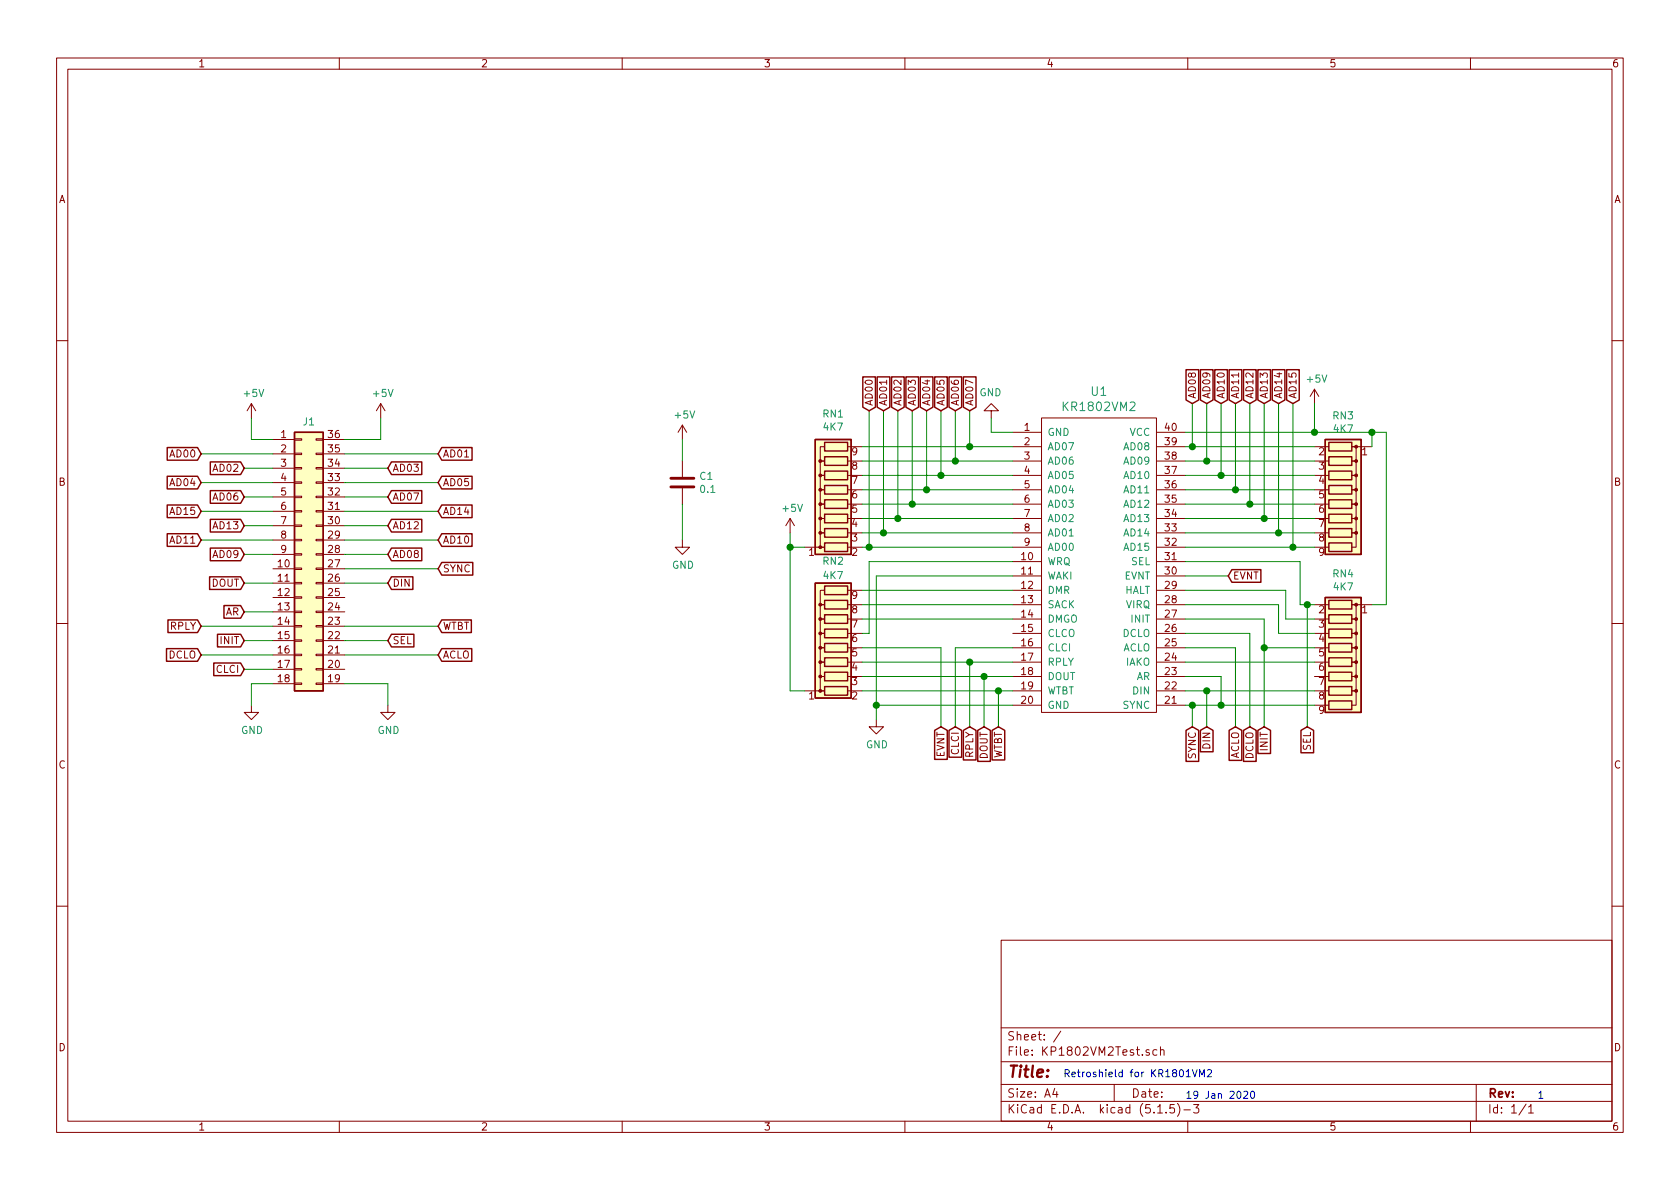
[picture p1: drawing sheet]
<svg xmlns="http://www.w3.org/2000/svg" width="297mm" height="210mm" viewBox="0 0 297 210" stroke-linecap="round" stroke-linejoin="round" font-family="sans-serif">
<g fill="none" stroke="#840000" stroke-width=".18">
<path d="M10 10.3h277v189.9h-277zM12 12.2h273v186.1h-273zM60 10.3v1.9M110 10.3v1.9M160 10.3v1.9M210 10.3v1.9M260 10.3v1.9M10 60.2h2M44.4 71.4l-.7 1.2M44.4 71.4v2.5M44.4 71.4l.8 1.2M48.3 77.7h3.8"/>
<path d="M52.1 77.6h1.2v.2h-1.2zM55.9 77.6h1.2v.2h-1.2zM57.1 77.7h3.9M67.3 71.4l-.8 1.2M67.3 71.4v2.5M67.3 71.4l.8 1.2M120.6 75.2v2.5M120.6 75.2l-.7 1.2M120.6 75.2l.8 1.2M145.8 79h-.8v2.5h.8h-.8v2.6h.8h-.8v2.5h.8h-.8v2.5h.8h-.8v2.6h.8h-.8v2.5h.8h-.8v2.6h.8h-3.6M149.9 79h2.5M175.3 72.6h1.2l-1.2-1.2-1.3 1.2h1.3v1.3"/>
<path d="M179.1 79h5M179.1 76.4h5M184.1 73.9h20.4v52.1h-20.4zM204.5 79h5M204.5 76.4h5M232.4 79h2.5M232.4 68.8l-.8 1.3M232.4 68.8v2.6M232.4 68.8l.8 1.3M242.6 79h-3.6h.8v2.5h-.8h.8v2.6h-.8h.8v2.5h-.8h.8v2.5h-.8h.8v2.6h-.8h.8v2.5h-.8h.8v2.6h-.8M285 60.2h2M48.3 80.3h3.8"/>
<path d="M48.3 98h3.8M48.3 95.5h3.8M48.3 82.8h3.8M48.3 93h3.8M48.3 90.4h3.8M48.3 87.9h3.8M48.3 85.3h3.8M52.1 95.4h1.2v.2h-1.2zM52.1 92.8h1.2v.3h-1.2zM52.1 90.3h1.2v.2h-1.2zM52.1 87.8h1.2v.2h-1.2zM52.1 97.9h1.2v.3h-1.2z"/>
<path d="M52.1 85.2h1.2v.3h-1.2zM52.1 82.7h1.2v.2h-1.2zM52.1 80.1h1.2v.3h-1.2zM55.9 95.4h1.2v.2h-1.2zM55.9 92.8h1.2v.3h-1.2zM55.9 90.3h1.2v.2h-1.2zM55.9 87.8h1.2v.2h-1.2zM55.9 97.9h1.2v.3h-1.2zM55.9 85.2h1.2v.3h-1.2zM55.9 82.7h1.2v.2h-1.2zM55.9 80.1h1.2v.3h-1.2zM57.1 80.3h3.9"/>
<path d="M57.1 98h3.9M57.1 95.5h3.9M57.1 82.8h3.9M57.1 93h3.9M57.1 90.4h3.9M57.1 87.9h3.9M57.1 85.3h3.9M120.6 95.5v1.3h1.3l-1.3 1.2-1.2-1.2h1.2M120.6 81.5v2.8M120.6 86.4v2.7M139.7 91.7l-.8 1.3M139.7 91.7v2.5"/>
<path d="M139.7 91.7l.8 1.3M149.9 81.5h2.5M149.9 84.1h2.5M149.9 86.6h2.5M149.9 89.1h2.5M149.9 91.7h2.5M149.9 94.2h2.5M149.9 96.8h2.5M179.1 81.5h5M179.1 84.1h5M179.1 86.6h5M179.1 89.1h5"/>
<path d="M179.1 91.7h5M179.1 94.2h5M179.1 96.8h5M179.1 99.3h5M204.5 81.5h5M204.5 84.1h5M204.5 86.6h5M204.5 89.1h5M204.5 91.7h5M204.5 94.2h5M204.5 96.8h5M204.5 99.3h5"/>
<path d="M232.4 81.5h2.5M232.4 84.1h2.5M232.4 86.6h2.5M232.4 89.1h2.5M232.4 91.7h2.5M232.4 94.2h2.5M232.4 96.8h2.5M10 110.3h2M48.3 100.6h3.8M48.3 103.1h3.8M48.3 105.7h3.8M48.3 108.2h3.8"/>
<path d="M48.3 110.7h3.8M48.3 113.3h3.8M48.3 115.8h3.8M48.3 118.4h3.8M52.1 103h1.2v.2h-1.2zM52.1 105.5h1.2v.3h-1.2zM52.1 108.1h1.2v.2h-1.2zM52.1 110.6h1.2v.3h-1.2zM52.1 113.2h1.2v.2h-1.2zM52.1 115.7h1.2v.2h-1.2zM52.1 118.2h1.2v.3h-1.2zM52.1 100.5h1.2v.2h-1.2z"/>
<path d="M55.9 103h1.2v.2h-1.2zM55.9 105.5h1.2v.3h-1.2zM55.9 108.1h1.2v.2h-1.2zM55.9 110.6h1.2v.3h-1.2zM55.9 113.2h1.2v.2h-1.2zM55.9 115.7h1.2v.2h-1.2zM55.9 118.2h1.2v.3h-1.2zM55.9 100.5h1.2v.2h-1.2zM57.1 100.6h3.9M57.1 103.1h3.9M57.1 105.7h3.9M57.1 108.2h3.9"/>
<path d="M57.1 110.7h3.9M57.1 113.3h3.9M57.1 115.8h3.9M57.1 118.4h3.9M145.8 104.4h-.8v2.5h.8h-.8v2.6h.8h-.8v2.5h.8h-.8v2.5h.8h-.8v2.6h.8h-.8v2.5h.8h-.8v2.6h.8h-3.6M149.9 106.9h2.5M149.9 109.5h2.5M149.9 112h2.5M149.9 114.5h2.5M149.9 117.1h2.5M149.9 119.6h2.5M149.9 104.4h2.5"/>
<path d="M179.1 106.9h5M179.1 109.5h5M179.1 112h5M179.1 114.5h5M179.1 117.1h5M179.1 119.6h5M179.1 104.4h5M179.1 101.8h5M204.5 106.9h5M204.5 109.5h5M204.5 112h5M204.5 114.5h5"/>
<path d="M204.5 117.1h5M204.5 119.6h5M204.5 104.4h5M204.5 101.8h5M232.4 106.9h2.5M232.4 109.5h2.5M232.4 112h2.5M232.4 114.5h2.5M232.4 117.1h2.5M232.4 119.6h2.5M242.6 106.9h-3.6h.8v2.6h-.8h.8v2.5h-.8h.8v2.5h-.8h.8v2.6h-.8h.8v2.5h-.8h.8v2.6h-.8h.8v2.5h-.8M285 110.3h2"/>
<path d="M44.4 124.7v1.3h1.3l-1.3 1.2-1.2-1.2h1.2M48.3 120.9h3.8M52.1 120.8h1.2v.2h-1.2zM55.9 120.8h1.2v.2h-1.2zM57.1 120.9h3.9M68.6 124.7v1.3h1.2l-1.2 1.2-1.3-1.2h1.3M149.9 122.2h2.5M154.9 127.2v1.3h1.3l-1.3 1.3-1.2-1.3h1.2M179.1 122.2h5M179.1 124.7h5M204.5 122.2h5M204.5 124.7h5"/>
<path d="M232.4 122.2h2.5M232.4 124.7h2.5M10 160.2h2M177 166.3h108v32h-108zM285 160.2h2M60 198.3v1.9M110 198.3v1.9M160 198.3v1.9M177 194.8h108M177 191.8h108M177 187.8h108M177 181.8h108"/>
<path d="M186.5 192.5l-.4 1h1M186.8 193v1M187.6 182.3l-1.3 2M197 191.8v3M203.2 185.7l-.4-.1-.2 .2 .1 .2 .5 .2v.3h-.6M204.5 185.7l-.4-.1-.3 .3 .2 .6h.5M204.7 196.8h.8M205.2 185.7l.2-.1 .4 .1v.9M205.2 185.1v1.5M206.2 196.7v.1M207.6 195.3h-.7l-.1 .7 .2-.1 .5 .1 .2 .2-.1 .5-.2 .1-.6-.1M208.2 195.1a1.71 1.71 0 0 1 0 2.3"/>
<path d="M209.3 196.3h1.2M210 198.3v1.9M211 195.3h1l-.5 .6 .4 .1v.7l-.2 .1-.7-.1M260 198.3v1.9M261 191.8v6.5M269.8 195.2l-1.2 2M270.3 195.8l.4-.5v1.5M270.3 196.8h.8"/>
</g>
<path d="M118.6 86.1h4.1M118.6 84.6h4.1" fill="none" stroke="#840000" stroke-width=".51"/>
<g fill="#ffffc2" stroke="#ffffc2" stroke-width=".18">
<path d="M234.3 105.7h6.4v20.3h-6.4z"/>
<path d="M234.3 77.7h6.4v20.3h-6.4z"/>
<path d="M144.1 103.1h6.4v20.3h-6.4z"/>
<path d="M144.1 77.7h6.4v20.3h-6.4z"/>
<path d="M52.1 76.4h5v45.8h-5z"/>
</g>
<g fill="none" stroke="#840000" stroke-width=".25">
<path d="M29.6 79.1h5.3l.7 1.2-.7 1.1h-5.3zM52.1 76.4h5v45.8h-5zM78.1 79.1h5.4v2.3h-5.4l-.6-1.1zM144.1 77.7h6.4v20.3h-6.4zM145.8 78.2h4.1v1.6h-4.1zM152.6 66.6h2.2v5.4l-1.1 .6-1.1-.6zM155.1 66.6h2.2v5.4l-1.1 .6-1.1-.6zM157.6 66.6h2.3v5.4l-1.2 .6-1.1-.6zM160.2 66.6h2.2v5.4l-1.1 .6-1.1-.6zM162.7 66.6h2.2v5.4l-1.1 .6-1.1-.6zM165.3 66.6h2.2v5.4l-1.1 .6-1.1-.6zM167.8 66.6h2.2v5.4l-1.1 .6-1.1-.6z"/>
<path d="M170.3 66.6h2.3v5.4l-1.2 .6-1.1-.6zM209.7 65.4h2.2v5.3l-1.1 .7-1.1-.7zM212.2 65.4h2.3v5.3l-1.1 .7-1.2-.7zM214.8 65.4h2.2v5.3l-1.1 .7-1.1-.7zM217.3 65.4h2.3v5.3l-1.2 .7-1.1-.7zM219.9 65.4h2.2v5.3l-1.1 .7-1.1-.7zM222.4 65.4h2.2v5.3l-1.1 .7-1.1-.7zM224.9 65.4h2.3v5.3l-1.1 .7-1.2-.7zM227.5 65.4h2.2v5.3l-1.1 .7-1.1-.7zM234.3 77.7h6.4v20.3h-6.4zM234.9 78.2h4.1v1.6h-4.1zM29.6 94.4h5.3l.7 1.1-.7 1.1h-5.3z"/>
<path d="M29.6 89.3h5.3l.7 1.1-.7 1.1h-5.3zM29.6 84.2h5.3l.7 1.1-.7 1.2h-5.3zM37.2 96.9h5.3l.7 1.1-.7 1.2h-5.3zM37.2 91.8h5.3l.7 1.2-.7 1.1h-5.3zM37.2 86.8h5.3l.7 1.1-.7 1.1h-5.3zM37.2 81.7h5.3l.7 1.1-.7 1.1h-5.3zM69.2 91.8h5.4v2.3h-5.4l-.6-1.1zM69.2 81.7h5.4v2.2h-5.4l-.6-1.1zM69.2 86.8h5.4v2.2h-5.4l-.6-1.1zM69.2 96.9h5.4v2.3h-5.4l-.6-1.2zM78.1 84.2h5.4v2.3h-5.4l-.6-1.2zM78.1 89.3h5.4v2.2h-5.4l-.6-1.1z"/>
<path d="M78.1 94.4h5.4v2.2h-5.4l-.6-1.1zM78.1 99.5h5.5v2.2h-5.5l-.6-1.1zM145.8 96h4.1v1.5h-4.1zM145.8 93.5h4.1v1.5h-4.1zM145.8 90.9h4.1v1.6h-4.1zM145.8 88.4h4.1v1.5h-4.1zM145.8 85.8h4.1v1.6h-4.1zM145.8 83.3h4.1v1.5h-4.1zM145.8 80.8h4.1v1.5h-4.1zM234.9 80.8h4.1v1.5h-4.1zM234.9 83.3h4.1v1.5h-4.1zM234.9 85.8h4.1v1.6h-4.1z"/>
<path d="M234.9 88.4h4.1v1.5h-4.1zM234.9 90.9h4.1v1.6h-4.1zM234.9 93.5h4.1v1.5h-4.1zM234.9 96h4.1v1.5h-4.1zM29.4 114.7h5.5l.7 1.1-.7 1.1h-5.5zM29.7 109.6h5.2l.7 1.1-.7 1.2h-5.2zM37.1 102h5.4l.7 1.1-.7 1.1h-5.4zM37.8 117.2h4.7l.7 1.2-.7 1.1h-4.7zM38.5 112.2h4l.7 1.1-.7 1.1h-4zM39.6 107.1h2.9l.7 1.1-.7 1.1h-2.9zM69.2 112.2h4v2.2h-4l-.6-1.1zM69.2 102h3.8v2.2h-3.8l-.6-1.1z"/>
<path d="M78.1 114.7h5.3v2.2h-5.3l-.6-1.1zM78.1 109.6h5.2v2.3h-5.2l-.6-1.2zM144.1 103.1h6.4v20.3h-6.4zM145.8 118.9h4.1v1.5h-4.1zM145.8 116.3h4.1v1.6h-4.1zM145.8 113.8h4.1v1.5h-4.1zM145.8 111.2h4.1v1.6h-4.1zM145.8 108.7h4.1v1.5h-4.1zM145.8 106.2h4.1v1.5h-4.1zM145.8 103.6h4.1v1.6h-4.1zM217.8 100.7h5.1v2.3h-5.1l-.6-1.2zM234.3 105.7h6.4v20.3h-6.4z"/>
<path d="M234.9 106.2h4.1v1.5h-4.1zM234.9 108.7h4.1v1.5h-4.1zM234.9 111.2h4.1v1.6h-4.1zM234.9 113.8h4.1v1.5h-4.1zM234.9 116.3h4.1v1.6h-4.1zM234.9 118.9h4.1v1.5h-4.1zM145.8 121.4h4.1v1.5h-4.1zM165.3 129.2l1.1-.7 1.1 .7v5.1h-2.2zM167.8 129.2l1.1-.7 1.1 .7v4.7h-2.2zM170.3 129.2l1.1-.7 1.2 .7v5.2h-2.3zM172.9 129.2l1.1-.7 1.1 .7v5.4h-2.2zM175.4 129.2l1.1-.7 1.1 .7v5.2h-2.2z"/>
<path d="M209.7 129.2l1.1-.7 1.1 .7v5.4h-2.2zM212.2 129.2l1.2-.7 1.1 .7v3.7h-2.3zM217.3 129.2l1.1-.7 1.2 .7v5.3h-2.3zM219.9 129.2l1.1-.7 1.1 .7v5.4h-2.2zM222.4 129.2l1.1-.7 1.1 .7v4h-2.2zM230 129.2l1.1-.7 1.2 .7v3.9h-2.3zM234.9 121.4h4.1v1.5h-4.1zM234.9 123.9h4.1v1.6h-4.1z"/>
</g>
<g fill="#840000" stroke="#840000" stroke-width=".18">
<circle cx="239.8" cy="106.9" r=".25"/>
<circle cx="239.8" cy="109.5" r=".25"/>
<circle cx="239.8" cy="112" r=".25"/>
<circle cx="239.8" cy="114.5" r=".25"/>
<circle cx="239.8" cy="117.1" r=".25"/>
<circle cx="239.8" cy="119.6" r=".25"/>
<circle cx="239.8" cy="122.2" r=".25"/>
<circle cx="239.8" cy="79" r=".25"/>
<circle cx="239.8" cy="81.5" r=".25"/>
<circle cx="239.8" cy="84.1" r=".25"/>
<circle cx="239.8" cy="86.6" r=".25"/>
<circle cx="239.8" cy="89.1" r=".25"/>
<circle cx="239.8" cy="91.7" r=".25"/>
<circle cx="239.8" cy="94.2" r=".25"/>
<circle cx="145" cy="122.2" r=".25"/>
<circle cx="145" cy="119.6" r=".25"/>
<circle cx="145" cy="117.1" r=".25"/>
<circle cx="145" cy="114.5" r=".25"/>
<circle cx="145" cy="112" r=".25"/>
<circle cx="145" cy="109.5" r=".25"/>
<circle cx="145" cy="106.9" r=".25"/>
<circle cx="145" cy="96.8" r=".25"/>
<circle cx="145" cy="94.2" r=".25"/>
<circle cx="145" cy="91.7" r=".25"/>
<circle cx="145" cy="89.1" r=".25"/>
<circle cx="145" cy="86.6" r=".25"/>
<circle cx="145" cy="84.1" r=".25"/>
<circle cx="145" cy="81.5" r=".25"/>
</g>
<g fill="none" stroke="#008400" stroke-width=".18">
<path d="M44.4 73.9v3.8h3.9M67.3 73.9v3.8h-6.3M120.6 77.7v3.8M152.4 79h26.7M153.7 72.6v24.2M156.2 72.6v21.6M158.7 72.6v19.1M161.3 72.6v16.5M163.8 72.6v14M166.4 72.6v11.5M168.9 72.6v8.9M171.4 72.6v6.4"/>
<path d="M175.3 73.9v2.5h3.8M209.5 76.4h35.6v30.5h-2.5M209.5 79h22.9M210.8 71.4v7.6M213.4 71.4v10.1M215.9 71.4v12.7M218.4 71.4v15.2M221 71.4v17.7M223.5 71.4v20.3M226.1 71.4v22.8M228.6 71.4v25.4M232.4 71.4v5"/>
<path d="M242.6 76.4v2.6M35.6 80.3h12.7M35.6 85.3h12.7M35.6 95.5h12.7M35.6 90.4h12.7M43.2 82.8h5.1M43.2 98h5.1M43.2 93h5.1M43.2 87.9h5.1M61 80.3h16.5M61 82.8h7.6M61 85.3h16.5"/>
<path d="M61 98h7.6M61 95.5h16.5M61 93h7.6M61 90.4h16.5M61 87.9h7.6M120.6 89.1v6.4M139.7 96.8h2.5M139.7 94.2v28h2.5M152.4 96.8h26.7M152.4 94.2h26.7M152.4 81.5h26.7M152.4 91.7h26.7"/>
<path d="M152.4 84.1h26.7M152.4 86.6h26.7M152.4 89.1h26.7M179.1 99.3h-25.4v12.7h-1.3M209.5 96.8h22.9M209.5 94.2h22.9M209.5 99.3h20.4v7.6h2.5M209.5 81.5h22.9M209.5 91.7h22.9M209.5 84.1h22.9M209.5 86.6h22.9M209.5 89.1h22.9"/>
<path d="M35.6 115.8h12.7M35.6 110.7h12.7M43.2 103.1h5.1M43.2 118.4h5.1M43.2 113.3h5.1M43.2 108.2h5.1M61 103.1h7.6M61 100.6h16.5M61 115.8h16.5M61 113.3h7.6M61 110.7h16.5M152.4 114.5h14v14"/>
<path d="M152.4 106.9h26.7M152.4 119.6h26.7M152.4 117.1h26.7M152.4 104.4h26.7M152.4 109.5h26.7M171.4 117.1v11.4M174 119.6v8.9M179.1 114.5h-10.2v14M179.1 101.8h-24.2v25.4M209.5 109.5h14v19M209.5 114.5h8.9v14M209.5 106.9h16.6v5.1h6.3"/>
<path d="M209.5 119.6h6.4v5.1M209.5 117.1h22.9M209.5 101.8h7.7M209.5 104.4h17.8v5.1h5.1M209.5 112h11.5v16.5M223.5 114.5h8.9M231.1 106.9v21.6M48.3 120.9h-3.9v3.8M61 120.9h7.6v3.8M152.4 122.2h26.7M154.9 124.7h24.2M176.5 122.2v6.3"/>
<path d="M209.5 124.7h22.9M209.5 122.2h22.9M210.8 124.7v3.8M213.4 122.2v6.3"/>
</g>
<path d="M210.8 189.1l.5 1.3 .4-1.3M212.1 190.4v-1.3l.4 1 .4-1v1.3M213.5 189.3l.5-.2 .2 .4-.1 .2-.7 .7h.8M219.9 193.1l.5-.1 .2 .3-.8 .9h.8M221.2 193.1l.2-.1a.69 .69 0 0 1 .4 .6 .69 .69 0 0 1-.4 .6l-.2-.2-.1-.3z" fill="none" stroke="#0000c2" stroke-width=".18"/>
<g fill="#008400" stroke="#008400" stroke-width=".25">
<circle cx="228.6" cy="96.8" r=".51"/>
<circle cx="139.7" cy="96.8" r=".51"/>
<circle cx="154.9" cy="124.7" r=".51"/>
<circle cx="232.4" cy="76.4" r=".51"/>
<circle cx="242.6" cy="76.4" r=".51"/>
<circle cx="215.9" cy="124.7" r=".51"/>
<circle cx="210.8" cy="79" r=".51"/>
<circle cx="213.4" cy="81.5" r=".51"/>
<circle cx="215.9" cy="84.1" r=".51"/>
<circle cx="218.4" cy="86.6" r=".51"/>
<circle cx="221" cy="89.1" r=".51"/>
<circle cx="223.5" cy="91.7" r=".51"/>
<circle cx="226.1" cy="94.2" r=".51"/>
<circle cx="223.5" cy="114.5" r=".51"/>
<circle cx="171.5" cy="117.1" r=".51"/>
<circle cx="171.5" cy="79" r=".51"/>
<circle cx="168.9" cy="81.5" r=".51"/>
<circle cx="166.4" cy="84.1" r=".51"/>
<circle cx="163.8" cy="86.6" r=".51"/>
<circle cx="161.3" cy="89.1" r=".51"/>
<circle cx="158.8" cy="91.7" r=".51"/>
<circle cx="156.2" cy="94.2" r=".51"/>
<circle cx="153.7" cy="96.8" r=".51"/>
<circle cx="210.8" cy="124.7" r=".51"/>
<circle cx="213.4" cy="122.2" r=".51"/>
<circle cx="231.1" cy="106.9" r=".51"/>
<circle cx="176.5" cy="122.2" r=".51"/>
<circle cx="174" cy="119.6" r=".51"/>
</g>
<text font-size="2.8" fill="#840000" x="178" y="190.5">Title:</text>
<g font-size="2.1" fill="#008484">
<text x="193" y="70">U1</text>
<text x="188.2" y="72.7">KR1802VM2</text>
</g>
<g font-size="2.1" fill="#840000">
<text x="178" y="184">Sheet: /</text>
<text x="178" y="186.7">File: KP1802VM2Test.sch</text>
<text x="178" y="196.9">KiCad E.D.A. kicad (5.1.5)-3</text>
<text x="178" y="194.1">Size: A4</text>
<text x="200" y="194.1">Date:</text>
<text x="263" y="194.1">Rev:</text>
<text x="263" y="196.9">Id: 1/1</text>
</g>
<g font-size="1.8" fill="#840000">
<text x="35" y="11.9">1</text>
<text x="85" y="11.9">2</text>
<text x="135" y="11.9">3</text>
<text x="185" y="11.9">4</text>
<text x="235" y="11.9">5</text>
<text x="285" y="11.9">6</text>
<text x="10.4" y="35.9">A</text>
<text x="285.4" y="35.9">A</text>
<text x="154.3" y="71.9" transform="rotate(-90 154.3 71.9)">AD00</text>
<text x="156.8" y="71.9" transform="rotate(-90 156.8 71.9)">AD01</text>
<text x="159.4" y="71.9" transform="rotate(-90 159.4 71.9)">AD02</text>
<text x="161.9" y="71.9" transform="rotate(-90 161.9 71.9)">AD03</text>
<text x="164.5" y="71.9" transform="rotate(-90 164.5 71.9)">AD04</text>
<text x="167" y="71.9" transform="rotate(-90 167 71.9)">AD05</text>
<text x="169.5" y="71.9" transform="rotate(-90 169.5 71.9)">AD06</text>
<text x="172.1" y="71.9" transform="rotate(-90 172.1 71.9)">AD07</text>
<text x="211.5" y="70.6" transform="rotate(-90 211.5 70.6)">AD08</text>
<text x="214" y="70.6" transform="rotate(-90 214 70.6)">AD09</text>
<text x="216.5" y="70.6" transform="rotate(-90 216.5 70.6)">AD10</text>
<text x="219.1" y="70.6" transform="rotate(-90 219.1 70.6)">AD11</text>
<text x="221.6" y="70.6" transform="rotate(-90 221.6 70.6)">AD12</text>
<text x="224.2" y="70.6" transform="rotate(-90 224.2 70.6)">AD13</text>
<text x="226.7" y="70.6" transform="rotate(-90 226.7 70.6)">AD14</text>
<text x="229.2" y="70.6" transform="rotate(-90 229.2 70.6)">AD15</text>
<text x="49.7" y="77.5">1</text>
<text x="58.1" y="77.5">36</text>
<text x="181.1" y="76.2">1</text>
<text x="206" y="76.2">40</text>
<text x="30.3" y="80.9">AD00</text>
<text x="37.9" y="83.4">AD02</text>
<text x="49.7" y="80">2</text>
<text x="49.7" y="82.5">3</text>
<text x="58.1" y="82.5">34</text>
<text x="58.1" y="80">35</text>
<text x="69.4" y="83.4">AD03</text>
<text x="78.3" y="80.9">AD01</text>
<text x="150.6" y="83.1">8</text>
<text x="150.6" y="80.5">9</text>
<text x="181.1" y="78.7">2</text>
<text x="181.1" y="81.3">3</text>
<text x="181.1" y="83.8">4</text>
<text x="206" y="83.8">37</text>
<text x="206" y="81.3">38</text>
<text x="206" y="78.7">39</text>
<text x="233.2" y="80.5">2</text>
<text x="233.2" y="83.1">3</text>
<text x="240.8" y="80.5">1</text>
<text x="10.4" y="85.9">B</text>
<text x="30.3" y="86">AD04</text>
<text x="37.9" y="88.5">AD06</text>
<text x="49.7" y="85.1">4</text>
<text x="49.7" y="87.6">5</text>
<text x="58.1" y="87.6">32</text>
<text x="58.1" y="85.1">33</text>
<text x="69.4" y="88.5">AD07</text>
<text x="78.3" y="86">AD05</text>
<text x="150.6" y="88.1">6</text>
<text x="150.6" y="85.6">7</text>
<text x="181.1" y="86.4">5</text>
<text x="181.1" y="88.9">6</text>
<text x="206" y="88.9">35</text>
<text x="206" y="86.4">36</text>
<text x="233.2" y="85.6">4</text>
<text x="233.2" y="88.1">5</text>
<text x="285.4" y="85.9">B</text>
<text x="30.3" y="91.1">AD15</text>
<text x="37.9" y="93.6">AD13</text>
<text x="49.7" y="90.2">6</text>
<text x="49.7" y="92.7">7</text>
<text x="49.7" y="95.2">8</text>
<text x="58.1" y="95.2">29</text>
<text x="58.1" y="92.7">30</text>
<text x="58.1" y="90.2">31</text>
<text x="69.4" y="93.6">AD12</text>
<text x="78.3" y="91.1">AD14</text>
<text x="150.6" y="95.8">3</text>
<text x="150.6" y="93.2">4</text>
<text x="150.6" y="90.7">5</text>
<text x="181.1" y="91.4">7</text>
<text x="181.1" y="94">8</text>
<text x="206" y="94">33</text>
<text x="206" y="91.4">34</text>
<text x="233.2" y="90.7">6</text>
<text x="233.2" y="93.2">7</text>
<text x="233.2" y="95.8">8</text>
<text x="30.3" y="96.1">AD11</text>
<text x="37.9" y="98.7">AD09</text>
<text x="49.2" y="100.3">10</text>
<text x="49.7" y="97.8">9</text>
<text x="58.1" y="100.3">27</text>
<text x="58.1" y="97.8">28</text>
<text x="69.4" y="98.7">AD08</text>
<text x="78.3" y="96.1">AD10</text>
<text x="78.3" y="101.2">SYNC</text>
<text x="143" y="98.3">1</text>
<text x="150.6" y="98.3">2</text>
<text x="180.6" y="99.1">10</text>
<text x="180.6" y="101.6">11</text>
<text x="181.1" y="96.5">9</text>
<text x="206" y="101.6">30</text>
<text x="206" y="99.1">31</text>
<text x="206" y="96.5">32</text>
<text x="233.2" y="98.3">9</text>
<text x="37.4" y="103.8">DOUT</text>
<text x="49.2" y="102.9">11</text>
<text x="49.2" y="105.4">12</text>
<text x="49.2" y="107.9">13</text>
<text x="58.1" y="107.9">24</text>
<text x="58.1" y="105.4">25</text>
<text x="58.1" y="102.9">26</text>
<text x="69.4" y="103.8">DIN</text>
<text x="150.6" y="105.9">9</text>
<text x="180.6" y="104.1">12</text>
<text x="180.6" y="106.7">13</text>
<text x="206" y="106.7">28</text>
<text x="206" y="104.1">29</text>
<text x="218" y="102.5">EVNT</text>
<text x="30" y="111.4">RPLY</text>
<text x="39" y="113.9">INIT</text>
<text x="39.8" y="108.8">AR</text>
<text x="49.2" y="110.5">14</text>
<text x="49.2" y="113">15</text>
<text x="58.1" y="113">22</text>
<text x="58.1" y="110.5">23</text>
<text x="69.4" y="113.9">SEL</text>
<text x="78.3" y="111.4">WTBT</text>
<text x="150.6" y="113.5">6</text>
<text x="150.6" y="111">7</text>
<text x="150.6" y="108.5">8</text>
<text x="180.6" y="109.2">14</text>
<text x="180.6" y="111.8">15</text>
<text x="206" y="111.8">26</text>
<text x="206" y="109.2">27</text>
<text x="233.2" y="108.5">2</text>
<text x="233.2" y="111">3</text>
<text x="233.2" y="113.5">4</text>
<text x="240.8" y="108.5">1</text>
<text x="29.8" y="116.5">DCLO</text>
<text x="38.3" y="119">CLCI</text>
<text x="49.2" y="115.6">16</text>
<text x="49.2" y="118.1">17</text>
<text x="58.1" y="118.1">20</text>
<text x="58.1" y="115.6">21</text>
<text x="78.3" y="116.5">ACLO</text>
<text x="150.6" y="118.6">4</text>
<text x="150.6" y="116.1">5</text>
<text x="180.6" y="114.3">16</text>
<text x="180.6" y="116.8">17</text>
<text x="180.6" y="119.4">18</text>
<text x="206" y="119.4">23</text>
<text x="206" y="116.8">24</text>
<text x="206" y="114.3">25</text>
<text x="233.2" y="116.1">5</text>
<text x="233.2" y="118.6">6</text>
<text x="49.2" y="120.6">18</text>
<text x="58.1" y="120.6">19</text>
<text x="143" y="123.7">1</text>
<text x="150.6" y="123.7">2</text>
<text x="150.6" y="121.2">3</text>
<text x="180.6" y="124.5">20</text>
<text x="180.6" y="121.9">19</text>
<text x="206" y="124.5">21</text>
<text x="206" y="121.9">22</text>
<text x="233.2" y="121.2">7</text>
<text x="233.2" y="123.7">8</text>
<text x="233.2" y="126.2">9</text>
<text x="10.4" y="135.9">C</text>
<text x="167" y="134" transform="rotate(-90 167 134)">EVNT</text>
<text x="169.5" y="133.4" transform="rotate(-90 169.5 133.4)">CLCI</text>
<text x="172.1" y="134" transform="rotate(-90 172.1 134)">RPLY</text>
<text x="174.6" y="134.3" transform="rotate(-90 174.6 134.3)">DOUT</text>
<text x="177.2" y="134.4" transform="rotate(-90 177.2 134.4)">WTBT</text>
<text x="211.5" y="134.2" transform="rotate(-90 211.5 134.2)">SYNC</text>
<text x="214" y="132.4" transform="rotate(-90 214 132.4)">DIN</text>
<text x="219.1" y="134.3" transform="rotate(-90 219.1 134.3)">ACLO</text>
<text x="221.6" y="134.3" transform="rotate(-90 221.6 134.3)">DCLO</text>
<text x="224.2" y="132.7" transform="rotate(-90 224.2 132.7)">INIT</text>
<text x="231.8" y="132.7" transform="rotate(-90 231.8 132.7)">SEL</text>
<text x="285.4" y="135.9">C</text>
<text x="10.4" y="185.9">D</text>
<text x="285.4" y="185.9">D</text>
<text x="35" y="199.9">1</text>
<text x="85" y="199.9">2</text>
<text x="135" y="199.9">3</text>
<text x="185" y="199.9">4</text>
<text x="235" y="199.9">5</text>
<text x="285" y="199.9">6</text>
</g>
<g font-size="1.8" fill="#008484">
<text x="43.2" y="70.2">+5V</text>
<text x="66.1" y="70.2">+5V</text>
<text x="173.2" y="70.1">GND</text>
<text x="231.2" y="67.7">+5V</text>
<text x="53.6" y="75.2">J1</text>
<text x="119.4" y="74">+5V</text>
<text x="145.6" y="73.8">RN1</text>
<text x="145.7" y="76.1">4K7</text>
<text x="185.2" y="77.1">GND</text>
<text x="199.7" y="77.1">VCC</text>
<text x="235.7" y="74.2">RN3</text>
<text x="235.9" y="76.5">4K7</text>
<text x="185.2" y="79.6">AD07</text>
<text x="185.2" y="82.2">AD06</text>
<text x="198.9" y="82.2">AD09</text>
<text x="198.9" y="79.6">AD08</text>
<text x="123.8" y="84.9">C1</text>
<text x="123.9" y="87.2">0.1</text>
<text x="185.2" y="84.7">AD05</text>
<text x="185.2" y="87.2">AD04</text>
<text x="185.2" y="89.8">AD03</text>
<text x="198.9" y="89.8">AD12</text>
<text x="198.9" y="87.2">AD11</text>
<text x="198.9" y="84.7">AD10</text>
<text x="138.5" y="90.5">+5V</text>
<text x="185.2" y="92.3">AD02</text>
<text x="185.2" y="94.9">AD01</text>
<text x="198.9" y="94.9">AD14</text>
<text x="198.9" y="92.3">AD13</text>
<text x="118.8" y="100.6">GND</text>
<text x="145.6" y="99.9">RN2</text>
<text x="185.2" y="97.4">AD00</text>
<text x="185.2" y="99.9">WRQ</text>
<text x="198.9" y="97.4">AD15</text>
<text x="200" y="99.9">SEL</text>
<text x="145.7" y="102.4">4K7</text>
<text x="185.2" y="102.5">WAKI</text>
<text x="185.2" y="105">DMR</text>
<text x="185.2" y="107.6">SACK</text>
<text x="198.7" y="102.5">EVNT</text>
<text x="198.7" y="105">HALT</text>
<text x="199.1" y="107.6">VIRQ</text>
<text x="235.7" y="102.1">RN4</text>
<text x="235.9" y="104.4">4K7</text>
<text x="185.2" y="110.1">DMGO</text>
<text x="185.2" y="112.6">CLCO</text>
<text x="198.5" y="112.6">DCLO</text>
<text x="200.1" y="110.1">INIT</text>
<text x="185.2" y="115.2">CLCI</text>
<text x="185.2" y="117.7">RPLY</text>
<text x="198.5" y="115.2">ACLO</text>
<text x="199" y="117.7">IAKO</text>
<text x="185.2" y="125.3">GND</text>
<text x="185.2" y="120.3">DOUT</text>
<text x="185.2" y="122.8">WTBT</text>
<text x="198.6" y="125.3">SYNC</text>
<text x="200.4" y="122.8">DIN</text>
<text x="200.9" y="120.3">AR</text>
<text x="42.6" y="129.8">GND</text>
<text x="66.8" y="129.8">GND</text>
<text x="153.1" y="132.3">GND</text>
</g>
<g font-size="1.8" fill="#0000c2">
<text x="188" y="190.5">Retroshield for KR1801VM2</text>
<text x="209.5" y="194.3">19 Jan 2020</text>
<text x="271.8" y="194.3">1</text>
</g>
</svg>
